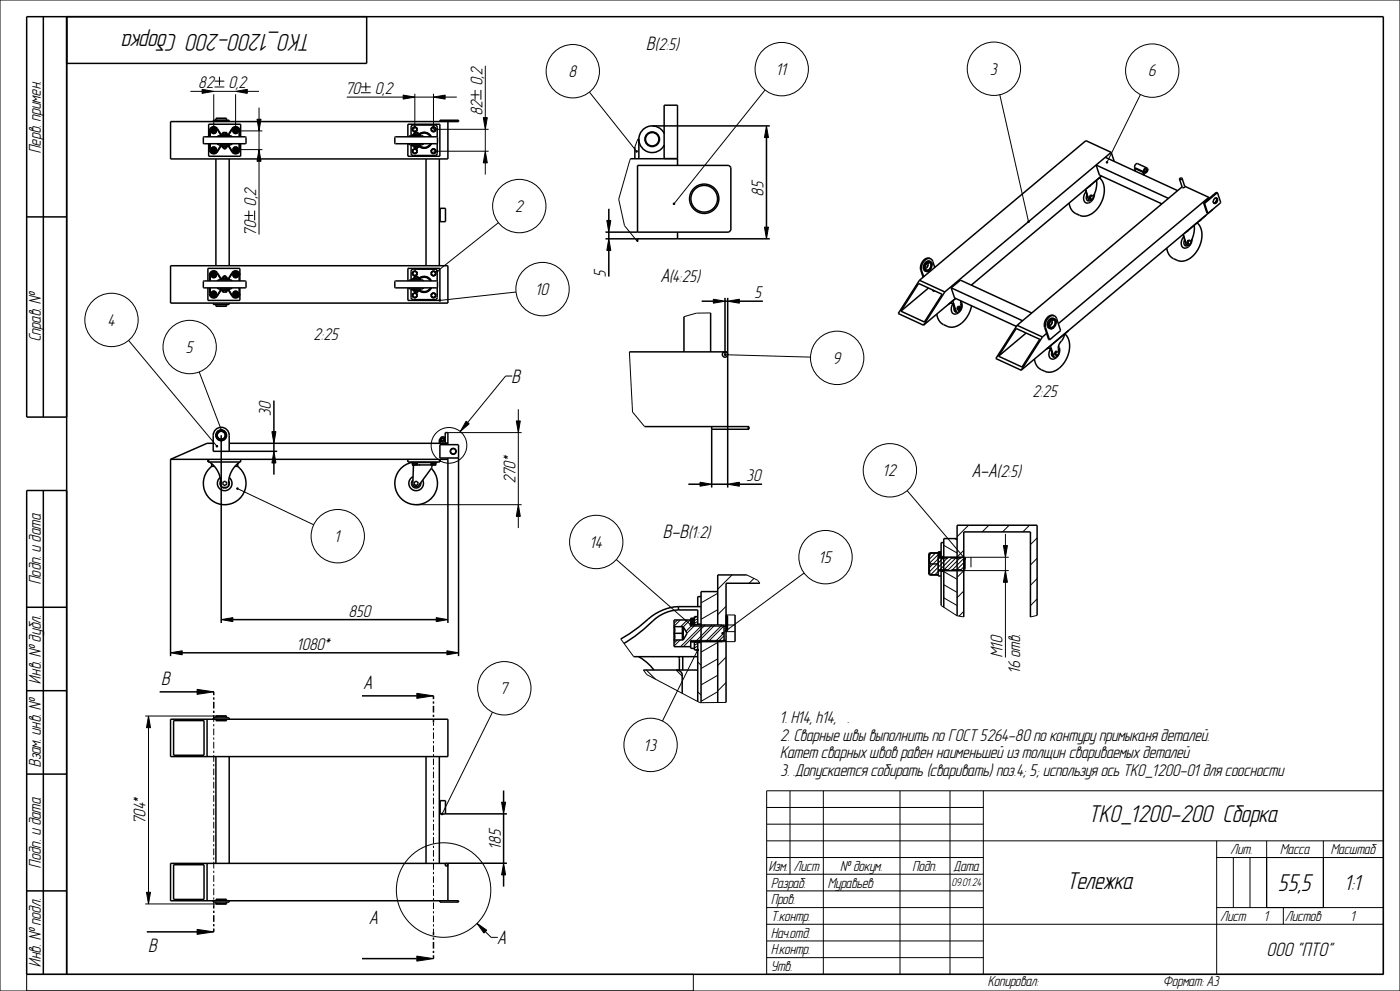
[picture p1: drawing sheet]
<svg xmlns="http://www.w3.org/2000/svg" width="420mm" height="297mm" viewBox="0 0 420 297" stroke-linecap="round" stroke-linejoin="round" font-family="sans-serif">
<g fill="none" stroke="#000" stroke-width=".3">
<path d="M0 0h420v297h-420zM145.6 19.7v15.6M57.1 27.4h3.5M60.6 26.8l3.5 .6-3.5 .6zM64.1 28.3v10.9M64.1 27.4h6.6M64.4 24.3h2.9M64.4 26.1h2.9M65.8 23v2.6M70.7 27.4l3.5-.6v1.2zM70.7 28.3v10.9h8M74.2 27.4h3.5"/>
<path d="M77.1 35.7h1.2l-.6 3.5zM77.7 32.2v3.5M77.7 39.2v5.6M104 29.1h16.9M108.3 26h2.9M108.3 27.8h2.9M109.8 24.7v2.7M120.9 28.5l3.5 .6-3.5 .6zM124.4 28.1v10.7M124.4 29.1h5.6M130 29.1l3.5-.6v1.2zM130 28.1v10.7h16.6"/>
<path d="M133.5 29.1h3.5M141.2 28.4h2.6M142.5 27v2.9M144.3 27v2.9M145 35.3h1.2l-.6 3.5zM145.6 38.8v6.5M176.8 27.6l14 17.6M229.5 27l-27.1 33.9M229.9 37.7l.6 3.5h-1.2zM299.9 28.4l8.6 37.8M342.1 28.3l-9.9 20.1M70.7 44.8h8"/>
<path d="M77.7 44.8l.6 3.5h-1.2zM77.7 48.3v22M130 45.3h16.6M145.6 45.3l.6 3.5h-1.2zM145.6 48.8v3.5M189.1 47.6l-3.5 12.1 1.7 7.9 4 4.8M190.8 45.3l.3-.1v.4l-.3-.1zM191.3 41.7l-.8 2.3M331.9 48.5h.3v.3h-.3zM73.3 64.6h2.7M74.6 63.1v2.9M76.4 63.1v2.9"/>
<path d="M149.5 66.7l-18.1 14.5M182 66.1h1.2l-.6 3.5zM182.6 71.6l.6 3.5h-1.2zM202 61l.4-.1v.4l-.4-.1zM229.3 68.1h1.2l-.6 3.5zM308.3 66.3l.4-.1v.4l-.4-.1zM130.9 81.2l.4-.1v.4l-.4-.1zM131.7 89.9l.4-.1v.4l-.4-.1zM154.8 87.5l-22.6 2.5M213.2 93.8h-4.3l-3.7 1.1M214 89.7l3.5 .6-3.5 .6zM218.3 90.3l3.5-.6v1.2z"/>
<path d="M279.8 86.9l.1 .1M280 87l-.1 .2M38.6 102l26.3 31.5M59.8 111.5l6.5 17.2M153.7 112.7h-2l-11.4 13.9M188.8 105.4l1 18.1 3.6 4.3M217.3 106.2l.4-.1v.4l-.4-.1zM217.8 106.3l25.4 .7M309.1 100.4l.1 .1M64.8 133.6l.4-.1v.4l-.4-.1zM66.2 128.8l.4-.1v.4l-.4-.1zM81.6 129.4h1.2l-.6 3.5z"/>
<path d="M82.2 135.3l.6 3.5h-1.2zM134.4 129.7h22.1M139.8 126.2l1 .8-2.7 2.3zM154.9 126.2h1.2l-.6 3.5zM155.5 122.7v3.5M155.5 129.7v21.6M71 146.3l.4-.1v.4l-.4-.1zM71.5 146.5l22.6 10.8M124.8 151.3h31.7M155.5 151.3l.6 3.5h-1.2zM155.5 154.8v3.5M210 144.5l3.5 .6-3.5 .6z"/>
<path d="M218.3 145.1l3.5-.6v1.2zM272.1 147l17.2 20.2M290.6 157.4l-3.5 3.5M296.7 157.4l-2 2M302.8 157.4l-2 2M308.8 157.4l-2 2M184.9 167.7l22.1 19.4M215.3 177.8l-5 2.9M219.6 172.3l-4.3 4.3M224 172.3l3.3 1.6 .7 .9M226.2 173.4l-1.5 1.4M241.2 171.7l-24.2 18"/>
<path d="M279.4 165.7l-.8 .8M280.7 165.7l-2.1 2M281.4 171.3l-1 1M281.4 166.9l.1 .1M281.4 166.8l.3 .2M281.4 166.6l.4 .4M281.4 166.4l.6 .6M281.4 166l.9 .9M281.4 165.9l.9 .8M281.4 165.7l.9 .9M281.4 165.5l.9 .9M281.5 165.4l.8 .8"/>
<path d="M281.7 165.4l.6 .6M281.9 165.4l.4 .4M281.9 167l-3.3 3.3M282.1 165.4l.2 .3M282.2 167l-.8-.8-2.8 2.8M282.2 165.4l.1 .1M283.1 179.2l4 2.3M283.1 175.2l4 2.3M283.1 171.3l4 2.3M283.1 163.4l4 2.3M283.1 171h19.5M283.1 167h19.5"/>
<path d="M283.2 167l-4.6 4.5M284.4 167l-5.2 5.3M285.7 167l-4 4M286.4 161.4l.7 .4M287 167l-4 4M288.2 167l-4 4M289.1 164.9l-2 2M289.1 171l-2 2M289.1 177.1l-2 2M289.2 167.3l.4-.1v.4l-.4-.1zM289.3 167.2l-3.8 3.8M289.4 168.3l-2.6 2.7"/>
<path d="M289.4 169.6l-1.4 1.4M301 163.5h1.2l-.6 3.5zM301.6 171l.6 3.5h-1.2zM301.6 160v3.5M301.6 167v4M301.6 174.5v22.5M311.1 161.2l-2 2M311.1 167.3l-2 2M311.1 173.4l-2 2M311.1 179.5l-2 2M51.2 195.6l3.5-.6v1.2zM66.4 185.7l3.5-.6v1.2z"/>
<path d="M130.9 185.1l3.5 .6-3.5 .6zM134.1 195l3.5 .6-3.5 .6zM186.2 191.5l3.9 5.3M203.2 191.8l-1 1M203.2 185.8l-1 1M204 191.8l-1.8 1.8M204.1 185.8l-1.8 1.8M206.2 185.8l-2 2M207 187.1h.4v.3h-.4zM207.1 185.8l-2.1 2.1M207.2 191.9h9.9M207.2 187.7h9.9l-4.6 4.6"/>
<path d="M207.2 186.8l.5 .5-1.9 1.9M207.2 187.2v.1M207.2 187l.3 .3M207.2 186.5l.7 .8M207.2 186.3l1 1M207.2 186.1l1.1 1.1M207.2 185.9l1.1 1.1M207.2 185.6l1.1 1.1M207.2 185.4l1.1 1.1M207.2 193.7l-.1 .1M207.3 185.3l1 1M207.5 185.3l.8 .8"/>
<path d="M207.8 185.3l.5 .5M208 185.3l.3 .3M208.2 185.3l.1 .1M208.5 192.4l-.2 .2M208.5 187.3l-2.4 2.5M208.9 184.8l-.6 .4M209.1 194.7l.4-.1v.4l-.4-.1zM209.2 195l-10.5 21.1M209.3 198.4l1 1M209.3 185.4l-1 .6M209.3 186.2l-1 .6M209.3 187.1l-.2 .1"/>
<path d="M209.3 192.8l-1 .6M209.3 193.6l-1 .6M209.3 194.4l-.6 .4M210.7 187.3l-6.5 6.5M211.5 187.3l-6.5 6.5M213.6 187.3l-5 5M214.5 187.3l-5 5M215.3 182.7l-5 2.9M215.3 192.6l-5 2.8M215.3 197.5l-5 2.9M216.6 189.7l.3-.1v.4l-.3-.1zM216.6 187.3l-5 5"/>
<path d="M216.8 192.3h3.7M216.8 187.3h3.7M217.2 189.7l-2.6 2.6M217.2 190.5l-1.8 1.8M217.8 189.3h2.7M217.8 184.3h2.7M217.8 181.7l-2.5 2.5M217.8 197l-2.5 2.5M282.3 181.5l4.8 3.1 2 .3M289.1 183.2l-1.4 1.5M311.1 184.4l-2 .5M43.6 214.6h21.2"/>
<path d="M44.6 214.6l.6 3.5h-1.2zM44.6 218.1v49.3M59.1 206.6l5 .7-5 .8zM64.1 215.3v1M64.1 217v.7M64.1 218.3v2M125 207.8l5 .7-5 .8zM130 216.5v1M130 218.2v.6M130 219.5v1.9M147.7 213.4l-15 30.3M193 200.8l1 1.4 16 8.4 7.8-.1"/>
<path d="M193.9 200.8l2.7 2.7M202.8 200.8l1.9 1.8M209.3 207.3l1 1M215.3 202.4l-5 2.9M215.3 207.3l-5 2.9M217.8 204.6l-2.5 2.5M64.1 221v.7M64.1 222.3v2M64.1 225v.7M64.1 226.3v2M64.1 229v.7M64.1 230.3v2"/>
<path d="M64.1 233v.7M64.1 234.3v2M64.1 237v.7M64.1 238.3v2M130 222.1v.7M130 223.4v2M130 226v.7M130 227.3v2M130 229.9v.7M130 231.3v1.9M130 233.9v.6M130 235.2v1.9"/>
<path d="M130 237.8v.6M130 239.1v2M230 237h185v55h-185zM237 237v25M247 237v55M270 237v55M285 237v55M295 237v55M64.1 241v.6M64.1 242.3v2M64.1 245v.6M64.1 246.3v2"/>
<path d="M64.1 249v.6M64.1 250.3v2M64.1 253v.6M64.1 254.3v2M64.1 257v.6M64.1 258.3v2M130 241.7v.7M130 243v2M130 245.6v.7M130 246.9v2M130 249.6v.6M130 250.9v1.9"/>
<path d="M130 253.5v.6M130 254.8v1.9M130 257.4v.7M130 258.7v2M132.4 243.8h.4v.3h-.4zM150.5 240.4h1.2l-.6 3.5zM151.1 258.7l.6 3.5h-1.2zM230 242h65M230 247h65M230 252h185M230 257h65M365 257h50"/>
<path d="M365 252v40M370 257v15M375 257v15M380 252v20M397 252v20M43.6 270.9h21.2M44 267.4h1.2l-.6 3.5zM59.1 278.5l5 .8-5 .7zM64.1 261v.6M64.1 262.3v2M64.1 265v.6M64.1 266.3v2"/>
<path d="M64.1 268.9v.7M64.1 270.3v1M130 261.3v.7M130 262.6v2M130 265.2v.7M130 266.6v1.9M130 269.2v.6M130 270.5v1.9M130 273.1v.6M130 274.4v2M130 277v.7M130 278.3v1"/>
<path d="M143.1 276.7l2.9 2.1-.8 .8zM145.6 279.2l1.7 1.7h2M230 262h65M230 267h65M230 272h65M230 277h185M365 272h50M385 272v5M8 297v-5h200v5M125 286.5l5 .8-5 .7zM230 282h65M230 287h65"/>
<circle cx="171.8" cy="21.3" r="8"/>
<circle cx="234.5" cy="20.7" r="8"/>
<circle cx="298.2" cy="20.6" r="8"/>
<circle cx="345.7" cy="21.2" r="8"/>
<circle cx="155.8" cy="61.8" r="8"/>
<circle cx="33.4" cy="95.9" r="8"/>
<circle cx="162.8" cy="86.6" r="8"/>
<circle cx="56.9" cy="104" r="8"/>
<circle cx="251.2" cy="107.3" r="8"/>
<circle cx="134.7" cy="133.5" r="5.4"/>
<circle cx="267" cy="140.9" r="8"/>
<circle cx="101.3" cy="160.7" r="8"/>
<circle cx="178.9" cy="162.4" r="8"/>
<circle cx="247.7" cy="167" r="8"/>
<circle cx="151.3" cy="206.3" r="8"/>
<circle cx="195.2" cy="223.2" r="8"/>
<circle cx="133.1" cy="266.7" r="14.2"/>
</g>
<g fill="#000">
<path d="M60.6 26.8l3.5 .6-3.5 .6zM70.7 27.4l3.5-.6v1.2zM77.1 35.7h1.2l-.6 3.5zM120.9 28.5l3.5 .6-3.5 .6zM130 29.1l3.5-.6v1.2zM145 35.3h1.2l-.6 3.5zM229.9 37.7l.6 3.5h-1.2zM77.7 44.8l.6 3.5h-1.2zM145.6 45.3l.6 3.5h-1.2zM190.8 45.3l.3-.1v.4l-.3-.1zM331.9 48.5h.3v.3h-.3zM182 66.1h1.2l-.6 3.5z"/>
<path d="M182.6 71.6l.6 3.5h-1.2zM202 61l.4-.1v.4l-.4-.1zM229.3 68.1h1.2l-.6 3.5zM308.3 66.3l.4-.1v.4l-.4-.1zM130.9 81.2l.4-.1v.4l-.4-.1zM131.7 89.9l.4-.1v.4l-.4-.1zM214 89.7l3.5 .6-3.5 .6zM218.3 90.3l3.5-.6v1.2zM217.3 106.2l.4-.1v.4l-.4-.1zM64.8 133.6l.4-.1v.4l-.4-.1zM66.2 128.8l.4-.1v.4l-.4-.1zM82.2 135.3l.6 3.5h-1.2z"/>
<path d="M81.6 129.4h1.2l-.6 3.5zM139.8 126.2l1 .8-2.7 2.3zM154.9 126.2h1.2l-.6 3.5zM71 146.3l.4-.1v.4l-.4-.1zM155.5 151.3l.6 3.5h-1.2zM210 144.5l3.5 .6-3.5 .6zM218.3 145.1l3.5-.6v1.2zM289.2 167.3l.4-.1v.4l-.4-.1zM301.6 171l.6 3.5h-1.2zM301 163.5h1.2l-.6 3.5zM51.2 195.6l3.5-.6v1.2zM66.4 185.7l3.5-.6v1.2z"/>
<path d="M130.9 185.1l3.5 .6-3.5 .6zM134.1 195l3.5 .6-3.5 .6zM207 187.1h.4v.3h-.4zM209.1 194.7l.4-.1v.4l-.4-.1zM216.6 189.7l.3-.1v.4l-.3-.1zM44.6 214.6l.6 3.5h-1.2zM59.1 206.6l5 .7-5 .8zM125 207.8l5 .7-5 .8zM132.4 243.8h.4v.3h-.4zM150.5 240.4h1.2l-.6 3.5zM151.1 258.7l.6 3.5h-1.2zM44 267.4h1.2l-.6 3.5z"/>
<path d="M59.1 278.5l5 .8-5 .7zM143.1 276.7l2.9 2.1-.8 .8zM125 286.5l5 .8-5 .7z"/>
</g>
<g fill="none" stroke="#000" stroke-width=".45">
<path d="M13 5v120M20 5v287M110 5v14h-90M63.9 38.9h.4l.2 .3-.2 .4h-.4l-.1-.4zM64 36.4v-.4h4.8v.4M64.1 38.5v.1M64.2 38.5v.1M64.8 35.5v.5M64.8 35.5h3.2M67.1 39.7v.5M67.7 39.7v.5M68 35.5v.5"/>
<path d="M70.5 38.9h.4l.2 .3-.2 .4h-.4l-.2-.4zM70.7 38.6a.7 .7 0 0 0-.7 1 .7 .7 0 0 0 1.2 .1l.2-.7-.6-.4M123.7 38.8l.3 .5M124 38.2l-.3 .5M124.4 38l-.3 .1M124.4 38v.1M124.5 38l.2 .1M124.5 38v.1M124.5 39.7v.5M124.7 39.4h-.6M124.9 38.2l.3 .5M125.2 38.8l-.3 .5"/>
<path d="M125.2 39.7v.5M129.3 38.8l.3 .5M129.6 38.2l-.3 .5M130 38l-.3 .1M130 38v.1M130.1 38l.2 .1M130.1 38v.1M130.3 39.4h-.6M130.5 38.2l.3 .5M130.8 38.8l-.3 .5M132 36.4v-.4h5.6v.4h-86.4v11.2h83.2v-11.2M137.4 36v.4"/>
<path d="M195.7 37.7h35.2M61.1 41.1l12.5-.1 .2 .2v1.6l-.2 .3h-12.4l-.2-.3zM62.6 41v-3.8h9.6v3.8M62.6 43.1v3.7h9.6v-3.7M62.8 43.1v1.7a1.28 1.28 0 0 0 1 1.3 1.28 1.28 0 0 0 1.4-.6l1.1-1.6h2.3l1 1.6a1.28 1.28 0 0 0 1.4 .6 1.28 1.28 0 0 0 1-1.3v-1.7M62.8 41v-1.8a1.28 1.28 0 0 1 1-1.2 1.28 1.28 0 0 1 1.4 .6l1.1 1.6h2.3l1-1.6a1.28 1.28 0 0 1 1.4-.6 1.28 1.28 0 0 1 1 1.2v1.8M63.1 43.1v2.1a1.12 1.12 0 0 0 .9 .7 1.12 1.12 0 0 0 1.1-.5l1.1-1.7M63.9 44.5h.4l.2 .3-.2 .4h-.4l-.1-.4zM64.1 44.1v.1M64.2 44.1v.1M64.8 47.6v32M65.2 43.1l.6 .3h3.3l.5-.3"/>
<path d="M65.2 41l.6-.3h3.3l.5 .3M66 43.4v.3h.5v-.2l.4 .2h1l.4-.2v.2h.5v-.3M66.2 40.4l-1.1-1.8a1.12 1.12 0 0 0-1.1-.5 1.12 1.12 0 0 0-.9 .8v2.1M66.2 40.2v.2M66.2 43.7v.2M66.8 40.2v-.5h1.3v.5M66.8 43.9v.5h1.2v-.5M66.9 40.4l-.4 .2v-.2h-.5v.3M66.9 40.4h.1M66.9 40.4h1l.4 .2v-.2h.5v.3M67.1 44.5h.6M67.1 44.4v.1"/>
<path d="M67.1 43.9v.5M67.7 43.9v.6M68.6 40.2v.2M68.6 43.7v.2M68.7 40.4l1-1.8a1.12 1.12 0 0 1 1.1-.5 1.12 1.12 0 0 1 .9 .8v2.1M68.8 47.6v32M70.5 44.5h.4l.2 .3-.2 .4h-.4l-.2-.4zM70.7 44.2a.7 .7 0 0 0-.7 1 .7 .7 0 0 0 1.2 .1l.2-.7-.6-.4M71.7 43.1v2.1a1.12 1.12 0 0 1-.9 .7 1.12 1.12 0 0 1-1.1-.5l-1-1.7M118.5 41.1l12.5-.1 .2 .2v1.6l-.2 .3h-12.3l-.3-.3zM122.4 41v-3.8h9.6v9.6h-9.6v-3.7M122.6 43.1l.6 .3h3.3l.5-.3"/>
<path d="M122.6 41l.6-.3h3.3l.5 .3M123.3 40.7v-2.6l.4-.6h6.8l.5 .2 .2 .4v3M123.4 43.4l.4 .3M123.7 45.4l.3 .5M123.8 40.4h2.4v.2M123.8 40.4l-.4 .3M123.8 40.4v-.2h2a2.35 2.35 0 0 1 3.5 .8M124 44.7l-.3 .6M124.2 40.2v-.5h1.3v.5M124.2 43.9v.5h1.2v-.5M124.4 44.6l-.3 .1M124.4 44.6v.1"/>
<path d="M124.5 44.6l.2 .1M124.5 44.6v.1M124.5 44.5h.7M124.5 44.4v.1M124.5 43.9v.5M124.7 46h-.6M124.9 44.7l.3 .5M125.1 43.9l.1 .6M125.2 45.4l-.3 .5M125.7 40.2a2.4 2.4 0 0 1 3.7 .8M125.9 40.4a2.19 2.19 0 0 1 3.2 .6M126.2 43.5v.2h-2.4"/>
<path d="M126.2 40.6h.1M126.2 40.6v.1M126.2 43.5h.1M126.2 40.7h.1M126.2 43.4v.1M126.2 43.4h.1M127.8 47.6v32M129.1 43.1a2.19 2.19 0 0 1-3.2 .6M129.3 43.1a2.35 2.35 0 0 1-3.5 .8h-2v-.2M129.3 45.4l.3 .5M129.4 43.1a2.4 2.4 0 0 1-3.7 .8M129.6 44.7l-.3 .6"/>
<path d="M130 44.6l-.3 .1M130 44.6v.1M130.1 44.6l.2 .1M130.1 44.6v.1M130.3 46h-.6M130.5 44.7l.3 .5M130.8 45.4l-.3 .5M131.2 43v3l-.2 .4-.5 .2-6.8-.1-.4-.5v-2.6M131.8 47.6v32M189.1 47.6h14.2M190.5 44v3.6M191.3 41.7h.4"/>
<path d="M191.7 41.7a4 4 0 0 0 3.1 3.9 4 4 0 0 0 4.5-2.2M191.7 41.7v5.9M199.2 47.5v-16h4l.1 18.1M199.3 40a4 4 0 0 0-4.5-2.2 4 4 0 0 0-3.1 3.9M229.9 41.2v26.9M325.6 56.8l.8 2.8 .4 .3M325.7 56.7l.9 2.9 .2 .3M325.8 57.4l-.6 1.1-.1 1 .2 .9 .6 .4h.8l.9-.6 .5-1 .2-1.1M326.1 58.5l-.2 .8 .2 .7 .6 .2 .7-.3M326.1 58.4v.1M326.8 59.4l.7 .4M326.9 58.8l-.1 .6"/>
<path d="M326.9 58.8l.3 .1M327.2 59.6l.3 .2M327.2 58.9l-.1 .7-.3-.2M327.5 59.8l-.7 .1M327.5 59.8h.1M327.6 58.6l-.3-.2-.4 .4M327.6 58.6l-.4 .3M327.6 58.6l.4 .2M328 58.8h.1M328 58.8l-.1 .6-.4 .4M329 54l-.2 2.5-.8 2.3M329.8 53.3a6.5 6.5 0 0 1 .2 8.1 5.3 5.3 0 0 1-6 3.2l-1.5-.7-.8-.7-.6-1-.4-1.3"/>
<path d="M330.4 52.7l-39 32.8M330.5 52.8l-4.6 3.7M331.6 47.1l21.7 10M333.4 45.7l-7.6-3.5-50 41.8M333.4 45.7l-50 41.8M333.4 45.7l.9 2.7M340.4 50.4l.1-.1 2.5 1.1M340.4 50.4l.2 .9M340.4 50.4l2.4 1.2M342.8 51.6l.3 .8M343 51.4l-.2 .2M343 51.4l.3 1.2"/>
<path d="M343 51.6l.3 .2M343.5 50.7l-.1 .5M343.5 50.7l.5 .1M343.5 50.7l.4 .1M343.9 50.8l-.1 .5-.4-.1M344 50.8l-.2 .6-.4-.1M344 50.3l.3 .4-.1 .5-.4 .5-.5 .1M344 50.3l-.4 .1-.4 .4-.1 .6 .2 .4M344 50.3l-2.9-1.3-.6 .5v.8M350.5 59.5l-21.7-10 1 3 18.8 8.6M354.6 53.5l-.4-.1-.3 .3M354.6 53.5l-.3 .3-.4-.1"/>
<path d="M354.6 53.5l.8 2.4-.3 .3h-.4l-.8-2.5M354.6 56l-49.5 41.5M355.4 55.8l7.2 3.4M362.6 59.2l-45.1 37.8M362.6 59.2l.1 .3M364.3 59.6l-.3 .7M364.3 59.6l.7-.2 .3 .7-.6 .8-.6-.1M364.3 59.6l.4-.2 .3 .1 .1 .8-.7 .6-.3-.2-.1-.4M364.8 59.4l.2 .5M364.9 57.7l-3.8 3.1M364.9 57.7h.1M364.9 57.7l.4 .1"/>
<path d="M365 59.9l-.3 .7M365.3 57.8l-3.9 3.2M365.3 57.8l.9 3-3.8 3.2M8 65h12M51.2 79.6h83.2v11.2h-83.2zM131.8 66.3h.2M131.8 62.7h.2M132 62.4h1.6v4h-1.6zM181.6 71.6h49.3M181.6 69.6h37.1l.6-.6v-18.8l-.6-.6h-27.4v20M182.6 62.6v3.5M182.6 69.6v2"/>
<path d="M182.6 75.1v7.8M191.2 71.6l.1 .8M203.3 69.6v2M278 79l-.5 1.1M278 79l.5-.3 .5 .1 .3 .4v.6l-.7 1.1-.6 .1-.4-.3M278 79l.5-.3 .5 .1 .3 .4v.6l-.8 1.1-.5 .1-.4-.3M278.4 78.8l-.1 1-.7 .7M279.1 78.4l.3 .3M279.1 78.4h-.8l-.7 .7-.3 1 .1 .9M279.1 78.4l-1-.1-.9 1-.2 1.3 .7 .7M279.2 77.6l.5 .5 .7 2.1M279.2 77.6l-.8-.3-.8 .3-.7 .6-.5 .9-.2 1.6 .7 2.4"/>
<path d="M279.2 77.6l-.7-.1-.8 .3-1.1 1.5-.2 1.4 .7 2.2M279.4 78.7l-.7-.3-.8 .5-.6 1 .1 1M279.4 78.7l.1 .1M279.4 78.8l.2 .8M279.5 78.8l.1 .8M279.6 79.6l-.6 1.3M279.6 79.6h.1M354.9 70.3l.8 2.8 .4 .3M355 70.2l.8 2.9 .3 .3M355.1 70.9l-.6 1.1-.1 1 .2 .9 .6 .4h.8l.8-.6 .6-1 .2-1.1M355.2 70v.1M355.4 71.9l-.2 .9 .2 .7 .6 .2 .7-.3"/>
<path d="M356.1 72.9l.7 .4M356.2 72.3l.3 .1M356.2 72.3l-.1 .6M356.4 73.1l.4 .2M356.5 72.4l-.1 .7-.3-.2M356.8 73.3l-.7 .1M356.8 73.3h.1M356.9 72.1l-.3-.2-.4 .4M356.9 72.1l-.4 .3M356.9 72.1l.4 .2M357.3 72.3l-.1 .6-.4 .4M358.3 67.5l-.2 2.5-.8 2.3"/>
<path d="M359.1 66.8a6.5 6.5 0 0 1 .2 8.1 5.3 5.3 0 0 1-6 3.2l-1.5-.7-.8-.7-.6-1-.4-1.3M361.1 60.8l1 3.1 .3 .1M361.1 60.8l.3 .2M361.4 61l1 3M361.8 64.5h.1M363.8 62.7l.1 .1M363.9 62.8l-57.6 48.2M364 60.3l.1 .5M364.1 60.8h.1M364.7 60.6l-.5 .2M61.1 84.3l12.5-.1 .2 .2v1.6l-.2 .3h-12.4l-.2-.3zM62.4 84.2v-3.8h9.6v3.8"/>
<path d="M62.4 86.3v3.7h9.6v-3.7M62.8 86.3v1.7a1.28 1.28 0 0 0 1 1.3 1.28 1.28 0 0 0 1.4-.6l1.1-1.6h2.3l1 1.6a1.28 1.28 0 0 0 1.4 .6 1.28 1.28 0 0 0 1-1.3M63.1 86.3v2.1a1.12 1.12 0 0 0 .9 .7 1.12 1.12 0 0 0 1.1-.5l1.1-1.7M63.9 87.7h.4l.2 .3-.2 .4h-.4l-.1-.4zM63.9 82.1h.4l.2 .3-.2 .4h-.4l-.1-.4zM64 90.8v.4h4.8v-.4M64.1 81.7v.1M64.1 87.3v.1M64.2 81.7v.1M64.2 87.3v.1M64.8 91.2v.6M64.8 91.8h3.2"/>
<path d="M65.2 86.3l.6 .3h3.3l.5-.3M65.2 84.2l.6-.3h3.3l.5 .3M66 83.9v-.3h.5v.2l.4-.2h1l.4 .2v-.2h.5v.3M66 86.6v.3h.5v-.2l.4 .2h1M66.2 83.6l-1.1-1.8a1.12 1.12 0 0 0-1.1-.5 1.12 1.12 0 0 0-.9 .8v2.1M66.2 83.4v.2M66.2 86.9v.2M66.8 87.1v.5h1.3v-.5M66.8 83.4v-.5h1.2v.5M67.1 87.1v.5M67.1 82.8h.6M67.1 82.8v.1"/>
<path d="M67.1 82.9v.5M67.7 82.8v.6M67.7 87.1v.5M67.9 86.9h.1M68 91.2v.6M68.6 83.4v.2M68.6 86.9v.2M68.7 83.6l1-1.8a1.12 1.12 0 0 1 1.1-.5 1.12 1.12 0 0 1 .9 .8v2.1M68.8 86.6v.3h-.5v-.2l-.4 .2M70.5 87.7h.4l.2 .3-.2 .4h-.4l-.2-.4zM70.5 82.1h.4l.2 .3-.2 .4h-.4l-.2-.4zM70.7 87.4a.7 .7 0 0 0-.7 1 .7 .7 0 0 0 1.2 .1l.2-.7-.6-.4"/>
<path d="M70.7 81.8a.7 .7 0 0 0-.7 1 .7 .7 0 0 0 1.2 .1l.2-.7-.6-.4M71.7 86.3v2.1a1.12 1.12 0 0 1-.9 .7 1.12 1.12 0 0 1-1.1-.5l-1-1.7M72 82.4a1.28 1.28 0 0 0-1-1.2 1.28 1.28 0 0 0-1.4 .6l-1.1 1.6h-2.2l-1.1-1.6a1.28 1.28 0 0 0-1.4-.6 1.28 1.28 0 0 0-1 1.2v1.8M118.5 84.3l12.5-.1 .2 .2v1.6l-.2 .3h-12.3l-.3-.3zM122.4 84.2v-3.8h9.6v9.6h-9.6v-3.7M122.6 86.3l.6 .3h3.3l.5-.3M122.6 84.2l.6-.3h3.3l.5 .3M123.3 83.9v-2.6l.4-.6h6.8l.5 .2 .2 .4v3M123.4 86.6l.4 .3M123.7 88.6l.3 .5M123.7 82l.3 .5M123.8 83.6h2.4v.2"/>
<path d="M123.8 83.6v-.2h2a2.35 2.35 0 0 1 3.5 .8M123.8 83.6l-.4 .3M124 87.9l-.3 .6M124 81.4l-.3 .5M124.2 83.4v-.5h1.3v.5M124.2 87.1v.5h1.2v-.5M124.4 87.8l-.3 .1M124.4 81.2l-.3 .1M124.4 81.2v.1M124.4 87.8v.1M124.5 87.8l.2 .1M124.5 81.2l.2 .1"/>
<path d="M124.5 81.2v.1M124.5 87.8v.1M124.5 82.9v.5M124.5 87.7h.7M124.5 87.6v.1M124.5 87.1v.5M124.7 89.2h-.6M124.7 82.6h-.6M124.9 87.9l.3 .5M124.9 81.4l.3 .5M125.1 87.1l.1 .6M125.2 88.6l-.3 .5"/>
<path d="M125.2 82l-.3 .5M125.2 82.9v.5M125.7 83.4a2.4 2.4 0 0 1 3.7 .8M125.9 83.6a2.19 2.19 0 0 1 3.2 .6M126.2 86.7v.2h-2.4M126.2 83.8h.1M126.2 83.8v.1M126.2 86.7h.1M126.2 83.9h.1M126.2 86.6v.1M126.2 86.6h.1M129.1 86.3a2.19 2.19 0 0 1-3.2 .6"/>
<path d="M129.3 86.3a2.35 2.35 0 0 1-3.5 .8h-2v-.2M129.3 88.6l.3 .5M129.3 82l.3 .5M129.4 86.3a2.4 2.4 0 0 1-3.7 .8M129.6 87.9l-.3 .6M129.6 81.4l-.3 .5M130 87.8l-.3 .1M130 81.2l-.3 .1M130 81.2v.1M130 87.8v.1M130.1 87.8l.2 .1M130.1 81.2l.2 .1"/>
<path d="M130.1 81.2v.1M130.1 87.8v.1M130.3 89.2h-.6M130.3 82.6h-.6M130.5 87.9l.3 .5M130.5 81.4l.3 .5M130.8 88.6l-.3 .5M130.8 82l-.3 .5M131.2 86.2v3l-.2 .4-.5 .2-6.8-.1-.4-.5v-2.6M205.2 94.9v10.5M210.5 90.3h3.5M213.2 93.8v11.6"/>
<path d="M217.5 89.3v16.9M217.5 90.3h.8M218.3 89.3v56.8M221.8 90.3h7.1M275.6 85l7 3.2-5.3 8.3-7-3.2zM275.8 84l-6.3 10 7.6 3.5M275.8 84l7.6 3.5M277.4 81l.3 .3M277.5 80.1l.1 .6M277.6 80.7h.1M278.5 86.3l-8.2 7M279 80.9l-.9 .4-.7-.4"/>
<path d="M279 80.9l-.7 .4h-.6M279 80.9h.1M279.9 87.1l.5 .1M279.9 87v.1M280 87l-.1 .2M280 87h.1M283.4 87.5l-6.3 10M284.4 91.3h.1M285.1 90.8l.9 .2M285.4 86.3l1 3 18.5 8.5M285.4 86.3l21.4 9.8M285.4 86.3l2.7-2.3 21.4 9.8"/>
<path d="M285.8 90.2l.4 1M285.9 91l-.5 1.7 .1 .7 .4 .5 .5 .2 .7-.1 1.2-1.2M285.9 91l.4 1.1M285.9 91h.1M286 91.1h.1M286 91.1l.3 1M286 91v.1M286 91.1l.2 .1M286.2 91.2h.1M286.2 91.2l.3 1.2M286.3 92.1v.9l.5 .5M286.3 92.1l.1 .3"/>
<path d="M286.4 92.4l.5 1.2M286.4 92.4l.1 .7 .3 .4M286.5 92.4h.1M286.5 92.4l.5 1.2M286.7 89.4l-9.6 8.1M286.7 89.4l-2.2 1.9M286.8 93.5l.1 .1M286.9 93.6h.1M286.9 93.6h.2M287 93.6h.1M287.1 92.6l.7 .4M287.2 92.1l-.1 .5"/>
<path d="M287.2 92.1l.3 .1M287.5 92.9l.3 .1M287.5 92.2l-.1 .6-.3-.2M287.9 91.9l.4 .2-.1 .6-.4 .3M287.9 91.9l-.3-.2-.4 .4M287.9 91.9l-.4 .3M288.1 92.7l-.3 .1M288.1 92.2l.1 .2M288.1 92.2l-.3 .2v.4M288.1 92.2l-.4 .2 .1 .4M288.1 92.7h.1M288.2 92.5l-.1 .2"/>
<path d="M288.2 92.5l-.1-.2-.2 .1v.3h.2M288.2 92.4v.1M288.2 91.1l.3 .8M288.3 90.3l.3 .9-.1 1M288.3 90.2l.2 2.3-1 1-.4 .1M291.5 91.6l-.8 2.3-1.2 1.9-1.4 1.4-1.8 .8h-1.6l-2.1-1-1-1.2-.6-1.7M304.9 98.4l7 3.3-5.3 8.3-7-3.3zM305.1 97.5l-6.3 10 7.5 3.5M305.1 97.5l7.6 3.5M307.8 99.8l-8.2 6.9M314 99.9l-1.3 1.1M314.8 97.2l.1 .7"/>
<path d="M314.8 97.2l.1 .6M315.3 96.2l-.5 1M315.3 96.2l.6-.3 .6 .3M315.6 95.9l-.1 1-.7 .8M316.2 98.1l-.6 .4h-.6M316.3 94.7l.6 .6 1.3 3.8-3.3 2.8M316.3 94.7l-.8-.2-.9 .3-.8 .8-.4 1.2v1.2l1.2 3.7 .3 .2M316.3 94.7l-.8-.1-.8 .4-.6 .8-.5 1.1v1.2l1.3 3.8M316.3 95.6l.4 .3M316.3 95.6l-.8 .1-.8 .9-.2 1.1 .5 .8M316.3 95.6l-1-.2-.9 1-.2 1.4 .8 .7M316.5 96.2v.8l-.4 .8-.7 .4-.5-.4"/>
<path d="M316.5 96.2l.1 .8-.5 .9-.7 .3-.5-.3M316.5 96.2l-.5-.4-.7 .4M316.7 96l-.5-.4-.6 .1-.6 .5-.4 .8v.9l.4 .5 .6 .1 .6-.4M316.7 95.9v.1M316.7 96l.1 .8M316.8 96.8l-.6 1.3M316.8 96.8h.1M320.5 99.1h.1M188.8 105.4h29.5M312.7 101l-6.4 10M313.9 104.7h.1M313.9 104.6v.1"/>
<path d="M314.4 104.3l.9 .2M315.1 103.7l.4 1M315.2 104.5l-.5 1.7 .1 .7 .4 .5 .5 .2 .7-.1 1.2-1.2M315.2 104.5l.4 1.1M315.2 104.5h.1M315.2 104.6h.1M315.2 104.5v.1M315.2 104.6l.4 1M315.3 104.5l.2 .2M315.5 104.7h.1M315.5 104.7l.3 1.2M315.5 105.5v1l.6 .5"/>
<path d="M315.6 105.6l.1 .3M315.7 105.9l.5 1.1M315.7 105.9l.1 .7 .3 .4M315.8 105.9h.1M315.8 105.9l.5 1.2M316.1 107l.1 .1M316.2 107.1h.1M316.2 107l.1 .1M316.3 107.1l.4-.1 1-.9 .1-.5-.3-1.3 .2-.9 1.2-1.8 .5-1.5 .4 .4a7.6 7.6 0 0 1-1.8 9.6l-2.2 1.3-1.1 .2-1-.2-1.6-.7-.8-.7-.6-1-.4-1.4M316.4 106.2l.7 .4M316.4 106.2l.3 .1M316.5 105.6l.3 .1"/>
<path d="M316.5 105.6l-.1 .6M316.7 106.3l.4 .3M316.8 105.7l-.1 .6M317.2 105.3l-.3-.1-.4 .4M317.2 105.3l.4 .3-.1 .6-.4 .4M317.2 105.3l-.4 .4M317.5 104.6l.2 .8M317.5 103.8l.4 .9-.1 1M20 125h-12v-120h407v287h-407v-145h12M51.2 137.7v58.9M51.2 137.7h83.2M62.4 137.7v.8h9.8v-.8"/>
<path d="M62.6 137.7v.8M62.8 138.5a8.3 8.3 0 0 1 3.5 7.2l.6 .4 1.2-.1 .4-.3a8.3 8.3 0 0 1 3.5-7.2M63.4 139h.1M63.6 139.8a6.4 6.4 0 0 0-.9 9.4 6.4 6.4 0 0 0 9.4 0 6.4 6.4 0 0 0-.8-9.4M64 132.9h-1.9l-10.9 4.8M66.4 130.5v56.2M68.8 135.3v-4.8a2.4 2.4 0 0 0-2.4-2.4 2.4 2.4 0 0 0-2.4 2.4v4.8h19.2M68.8 132.9h65.6M71.3 139h.1M82.2 120v9.4M82.2 132.9v2.4M82.2 138.8v3.5"/>
<path d="M122.4 137.7v.8h9.6v-.8M123.3 138.5v.1h7.9v-.1M123.4 138.6a6.4 6.4 0 0 0-4.4 8.8 6.4 6.4 0 0 0 9.4 2.8 6.4 6.4 0 0 0 1-9.8M123.7 138.8h1.5M123.8 139.3l.2 .2M124 139.4l-.2 5.4a1 1 0 0 0 .7 1 1 1 0 0 0 1.1-.3l3.8-5.1M124.4 138.6v.2M124.5 138.6v.2M125.1 139.3h4.3M125.6 139.3l.2 .1M125.9 139.4h.1M129.3 138.8h1.5"/>
<path d="M129.6 139.4l-.2 1M130 138.6v.2M130.1 138.6v.2M132 137.7v.8M132 131.7a.8 .8 0 0 0 .7 .8 .8 .8 0 0 0 .9-.5M132 131.7h-.2v1.2M132 131.7v1.2M133.6 132.9v-3.2h.8v3.6M133.6 131.4a.8 .8 0 0 0-.9-.5 .8 .8 0 0 0-.7 .8M134.4 137.3v49.4M137.6 137.1l-5.6 .2v-4l5.6 .1v63.2M193.4 127.8h31.3v.8h-11.2"/>
<path d="M213.5 127.8v18.3M224.5 127.8v.8M13 147v145M66 143.1a2.2 2.2 0 0 0-.2 3.3 2.2 2.2 0 0 0 3.2 0 2.2 2.2 0 0 0-.2-3.3M66.2 144.1l-.2 .7 .4 1M66.5 146l.9 .3 .9-.3M67.1 144.3h.6l.4 .6-.4 .5h-.6l-.3-.5zM68.6 144.1l.2 1.1-.4 .6M123.9 143.8l-.4 .7a1.4 1.4 0 0 0 1.2 1.8 1.4 1.4 0 0 0 1.5-1.6M123.9 142.9a2.2 2.2 0 0 0-1 2.9 2.2 2.2 0 0 0 2.9 1 2.2 2.2 0 0 0 1-2.9M124.5 144.3h.7l.3 .6-.3 .5h-.7l-.3-.5zM126 145.1l-.1 .1"/>
<path d="M126 145.1h.1M126.1 144.8l-.1 .3M206.5 145.1h3.5M213.5 145.1h4.8M221.8 145.1h6.8M210.3 178.8h-1v3M215.3 177.3h-5v33.3M224 172.3h-8.7v15M228 174.8h-10.2v35.7M281.4 167h7.7l.3 .3v3.4l-.3 .3h-7.7l.9 .1M281.4 165.7h-2.6l-.2 .3v6.1l.2 .2h2.6M281.4 167h.9"/>
<path d="M282.3 165.4h-.9v7.2h.9M282.3 171.2h.8M282.3 166.8h.8M283.1 162.6h-.8v18.9M287.1 161.4h-4v20.6M8 182h12M54.7 195.6h79.4M69.9 185.7h61M190.1 196.8h19.2M191.6 196.8a14.9 14.9 0 0 1 4.6 4M202.2 187.4l.2 .4M202.3 189.8l.1 1-.1 1h2.7"/>
<path d="M202.3 189.8h2.4M202.4 191.8l-.2 .4M203.3 196.8l.5 .5v3.5M203.5 182.8a11.8 11.8 0 0 0-7.6 3.3 42.6 42.6 0 0 1-8.7 6.7M203.5 181.8a14.7 14.7 0 0 0-9 3.7l-2.8 2.4-5.5 3.6M203.5 181.8v1M203.5 182.8h5.8v4.5M203.5 181.8h6.8M204.7 187.8v4M204.8 196.8v4M205 187.8h-2.7l.1 1-.1 1M205 187.8v4"/>
<path d="M205 187.8l1.1 2-1.1 2M207.2 191.9v2.4h1.1M207.2 187.3h9.6l.4 .5v4.1l-.4 .4h-9.6l1.1 .1M207.2 185.8h-5v8h5M208.3 192.3v2.5h1M208.3 192.4h1M208.3 185.3h-1.1v2.4M208.3 187.2h1M209.3 192.6h1M209.3 184.8h-1v2.5M209.3 192.3v17.9M209.3 187.1h1"/>
<path d="M215.3 192.3v18.2M217.1 191.9h.7M217.1 187.7h.7M217.8 184.3l.4 .4v4.2l-.4 .4zM220.5 184.3v8M289.1 184.9v-25.5h20v25.5M311.1 184.4v-27h-24v27.2M8 207h12M47.9 207.3h11.2M51.2 215.6h83.2v11.2h-83.2zM52.1 216h9.1v10.4h-9.1zM62.1 215.6v11.2"/>
<path d="M64 215.6v-.4h4.8v.4M64.1 207.3v1M64.1 209v.7M64.1 210.3v2M64.1 213v.7M64.1 214.3v1M64.8 214.6h3.2M64.8 214.6v.6M64.8 215.6v.3M64.8 215.9v.1M64.8 215.9h3.2M68 215.9l-.1 .1"/>
<path d="M68 214.6v.6M68 215.6v.3M108.6 208.5h16.4M130 208.5v1M130 210.2v.7M130 211.5v2M130 214.2v.7M130 215.5v1M193 200.8l16.3 .1M202.9 200.8a1.65 1.65 0 0 1 1.8 1.5v5.5M8 232h12M64.8 226.8v32"/>
<path d="M68.8 226.8v32M127.8 226.8v32M131.8 226.8v32M132 240h1.6v4h-1.6zM151.1 236.9v3.5M52.1 259.2h9.1v10.4h-9.1zM62.1 258.8v11.2M131.8 243.7h.2M131.8 240.1h.2M133.6 243.9h18.5M134.4 258.7h17.7M151.1 243.9v14.8"/>
<path d="M8 267h12M44 279.3h15.1M64 270v.4h4.8v-.4M64.1 271.3v1M64.1 272.9v.7M64.1 274.3v2M64.1 276.9v.7M64.1 278.3v1M64.8 270.9h.1M64.8 269.6h3.2M64.8 269.6v.4M64.8 270.4v.5"/>
<path d="M64.8 270.9h3.2M68 269.6v.4M68 270.4v.5M68 270.9h-.1M130 279.3v1M132 270v.4h5.6v-.4h-86.4v-11.2h83.2v11.2M137.4 270v.4M151.1 262.2v3.5M108.6 287.3h16.4M130 281v.6M130 282.3v2M130 285v.6"/>
<path d="M130 286.3v1"/>
<circle cx="64.1" cy="39.2" r=".38"/>
<circle cx="64.1" cy="39.2" r=".32"/>
<circle cx="64.1" cy="39.2" r=".72"/>
<circle cx="70.7" cy="39.2" r=".38"/>
<circle cx="70.7" cy="39.2" r=".32"/>
<circle cx="64.1" cy="44.8" r=".38"/>
<circle cx="64.1" cy="44.8" r=".32"/>
<circle cx="64.1" cy="44.8" r=".72"/>
<circle cx="70.7" cy="44.8" r=".38"/>
<circle cx="70.7" cy="44.8" r=".32"/>
<circle cx="195.7" cy="41.7" r="2.2"/>
<circle cx="195.7" cy="41.7" r="2"/>
<circle cx="211.3" cy="59.6" r="4"/>
<circle cx="211.3" cy="59.6" r="4.4"/>
<circle cx="64.1" cy="82.4" r=".38"/>
<circle cx="64.1" cy="88" r=".38"/>
<circle cx="64.1" cy="88" r=".32"/>
<circle cx="64.1" cy="82.4" r=".32"/>
<circle cx="64.1" cy="88" r=".72"/>
<circle cx="64.1" cy="82.4" r=".72"/>
<circle cx="70.7" cy="82.4" r=".38"/>
<circle cx="70.7" cy="88" r=".38"/>
<circle cx="70.7" cy="88" r=".32"/>
<circle cx="70.7" cy="82.4" r=".32"/>
<circle cx="217.5" cy="106.2" r=".8"/>
<circle cx="66.4" cy="130.5" r="1.56"/>
<circle cx="66.4" cy="130.5" r="1.6"/>
<circle cx="66.4" cy="130.5" r="1.24"/>
<circle cx="66.4" cy="130.5" r="1.2"/>
<circle cx="132.8" cy="131.7" r=".4"/>
<circle cx="132.8" cy="131.7" r=".44"/>
<circle cx="136" cy="135.3" r=".88"/>
<circle cx="136" cy="135.3" r=".8"/>
<circle cx="134" cy="259.2" r=".4"/>
</g>
<g fill="none" stroke="#000" stroke-width=".55">
<path d="M343.1 51.5l.2 .3M343.3 51.8h.1M343.4 51.8h.1M343.7 51.7l-.3 .1M343.7 51.7h.1M343.9 51.6l-.2 .1M343.9 51.6h.1M344 51.5l-.1 .1M344 51.5h.1M344.2 51.1l-.2 .4M344.2 51.1h.1M344.2 50.6l.1 .1"/>
<path d="M344.3 50.9l-.1 .2M344.3 50.9h.1M344.3 50.7h.1M344.3 50.7v.2"/>
</g>
<path d="M291.3 167v4" fill="none" stroke="#000" stroke-width=".3" stroke-dasharray="3 1" stroke-linecap="butt"/>
<!-- layer: AXES -->
<g fill="none" stroke="#000" stroke-width=".45">
<path d="M63.4 138.9v.1M71.4 138.9v.1M123.7 138.6v.2M125.2 138.6v.2M129.3 138.6v.2M130.8 138.6v.2"/>
<circle cx="64.1" cy="39.2" r=".8"/>
<circle cx="70.7" cy="39.2" r=".8"/>
<circle cx="64.1" cy="44.8" r=".8"/>
<circle cx="70.7" cy="44.8" r=".8"/>
<circle cx="64.1" cy="88" r=".8"/>
<circle cx="64.1" cy="82.4" r=".8"/>
<circle cx="70.7" cy="82.4" r=".8"/>
<circle cx="70.7" cy="88" r=".8"/>
</g>
<!-- layer: STD_FH_DATUMS -->
<g fill="none" stroke="#000" stroke-width=".45">
<path d="M124.1 38.1h.7l.4 .7-.4 .6h-.7l-.4-.6zM129.7 38.1h.7l.4 .7-.4 .6h-.7l-.4-.6zM124.1 44.7h.7l.4 .6-.4 .7h-.7l-.4-.7zM129.7 44.7h.7l.4 .6-.4 .7h-.7l-.4-.7zM326.7 55.9h.1M327.2 55.5h.1M327.2 55.5l-.5 .4M356 69.4h.1M356.5 69h.1M356.5 69l-.5 .4M359.9 66.2h.1M359.9 66.2h-.1"/>
<path d="M360.4 65.7l-.5 .5M124.1 87.9h.7l.4 .6-.4 .7h-.7l-.4-.7zM124.1 81.3h.7l.4 .7-.4 .6h-.7l-.4-.6zM129.7 87.9h.7l.4 .6-.4 .7h-.7l-.4-.7zM129.7 81.3h.7l.4 .7-.4 .6h-.7l-.4-.6zM285.1 90.9l-.2 .1M285.1 90.8v.1M314.4 104.3l-.3 .2M314.4 104.3h.1M63.5 139v.8h.8M71.3 139v.8h-.8M123.7 139.3h.4"/>
<path d="M123.7 139.3h1.5M123.7 138.8v.5M124.1 139.3h.7M124.1 138.8v.5M124.8 139.3h.4M124.8 138.8v.5M125.2 138.8v.5M129.3 139.3h.4M129.3 139.3h1.5M129.3 138.8v.5M129.7 139.3h.7M129.7 138.8v.5"/>
<path d="M130.4 139.3h.4M130.4 138.8v.5M130.8 138.8v.5M279.1 169a4.7 4.7 0 0 0 0 3.3h2.3M279.1 169h2.3M281.4 165.7h-2.3a4.7 4.7 0 0 0 0 3.3M217.8 189.3h.1M217.8 184.3h.1"/>
<circle cx="64.1" cy="39.2" r=".64"/>
<circle cx="70.7" cy="39.2" r=".64"/>
<circle cx="124.4" cy="38.8" r=".61"/>
<circle cx="130" cy="38.8" r=".61"/>
<circle cx="64.1" cy="44.8" r=".64"/>
<circle cx="70.7" cy="44.8" r=".64"/>
<circle cx="124.4" cy="45.3" r=".61"/>
<circle cx="130" cy="45.3" r=".61"/>
<circle cx="64.1" cy="88" r=".64"/>
<circle cx="64.1" cy="82.4" r=".64"/>
<circle cx="70.7" cy="82.4" r=".64"/>
<circle cx="70.7" cy="88" r=".64"/>
<circle cx="124.4" cy="82" r=".61"/>
<circle cx="124.4" cy="88.5" r=".61"/>
<circle cx="130" cy="88.5" r=".61"/>
<circle cx="130" cy="82" r=".61"/>
</g>
<!-- layer: STD_FH_THREAD -->
<path d="M217.8 188.9h.4M217.8 184.7h.4" fill="none" stroke="#000" stroke-width=".3"/>
<path d="M218.2 184.7v4.2" fill="none" stroke="#000" stroke-width=".45"/>
<path d="M281.4 167v4M281.4 170.7h8M281.4 167.3h8M289.4 167.3v3.4" fill="none" stroke="#000" stroke-width=".3" stroke-dasharray="3 1" stroke-linecap="butt"/>
<g font-size="7.3">
<text x="93.2" y="10.1" transform="rotate(-180 93.2 10.1)">TKO_1200-200 Сборка</text>
<text x="326.8" y="246.4">TKO_1200-200 Сборка</text>
<text x="320.2" y="266.4">Тележка</text>
<text x="383.5" y="267">55,5</text>
</g>
<text font-size="6.6" x="403.6" y="266.8">1:1</text>
<g font-size="5.9">
<text x="194.1" y="15">B</text>
<text x="198.4" y="84.6">A</text>
<text x="153.7" y="114.7">B</text>
<text x="291.8" y="142.9">А-А</text>
<text x="199.1" y="161.3">В-В</text>
<text x="48.5" y="205.3">В</text>
<text x="109.2" y="206.5">А</text>
<text x="111" y="276.8">А</text>
<text x="44.7" y="285.3">В</text>
<text x="149.3" y="282.9">A</text>
<text x="380.1" y="286.5">ООО &quot;ПТО&quot;</text>
</g>
<g font-size="5.1">
<text x="196.6" y="15">(2:5)</text>
<text x="170.7" y="23.1">8</text>
<text x="233" y="22.5">11</text>
<text x="297.1" y="22.4">3</text>
<text x="344.6" y="22.9">6</text>
<text x="59.7" y="26.5">82</text>
<text x="68.7" y="26.5">0,2</text>
<text x="104" y="28.2">70</text>
<text x="112.7" y="28.2">0,2</text>
<text x="144.7" y="25.5" transform="rotate(-90 144.7 25.5)">0,2</text>
<text x="144.7" y="34.6" transform="rotate(-90 144.7 34.6)">82</text>
<text x="12.3" y="45.9" transform="rotate(-90 12.3 45.9)">Перв. примен.</text>
<text x="229.1" y="58.7" transform="rotate(-90 229.1 58.7)">85</text>
<text x="76.8" y="61.7" transform="rotate(-90 76.8 61.7)">0,2</text>
<text x="154.6" y="63.5">2</text>
<text x="76.8" y="70.3" transform="rotate(-90 76.8 70.3)">70</text>
<text x="181.8" y="82.9" transform="rotate(-90 181.8 82.9)">5</text>
<text x="160.9" y="88.4">10</text>
<text x="200.8" y="84.6">(4:25)</text>
<text x="226.4" y="89.4">5</text>
<text x="32.4" y="97.6">4</text>
<text x="94.1" y="101.8">2:25</text>
<text x="12.3" y="102.3" transform="rotate(-90 12.3 102.3)">Справ. №</text>
<text x="55.9" y="105.8">5</text>
<text x="250.2" y="109">9</text>
<text x="309.8" y="118.9">2:25</text>
<text x="81.3" y="124.7" transform="rotate(-90 81.3 124.7)">30</text>
<text x="265.1" y="142.7">12</text>
<text x="299.1" y="142.9">(2:5)</text>
<text x="154.6" y="144.7" transform="rotate(-90 154.6 144.7)">270*</text>
<text x="223.9" y="144.2">30</text>
<text x="206.6" y="161.3">(1:2)</text>
<text x="100.6" y="162.4">1</text>
<text x="177.1" y="164.2">14</text>
<text x="245.9" y="168.7">15</text>
<text x="12.3" y="175" transform="rotate(-90 12.3 175)">Подп. и дата</text>
<text x="104.7" y="184.8">850</text>
<text x="89.2" y="194.8">1080*</text>
<text x="300.8" y="197" transform="rotate(-90 300.8 197)">М10</text>
<text x="306" y="201.6" transform="rotate(-90 306 201.6)">16 отв.</text>
<text x="12.3" y="204.9" transform="rotate(-90 12.3 204.9)">Инв. № дубл.</text>
<text x="150.3" y="208">7</text>
<text x="234.1" y="216.8">1. H14, h14, .</text>
<text x="193.3" y="225">13</text>
<text x="234.1" y="222">2. Сварные швы выполнить по ГОСТ 5264-80 по контуру примыканя деталей.</text>
<text x="234.1" y="227.3">Катет сварных швов равен наименьшей из толщин свариваемых деталей</text>
<text x="12.3" y="229.8" transform="rotate(-90 12.3 229.8)">Взам. инв. №</text>
<text x="234.1" y="232.5">3. .Допускается собирать (сваривать) поз.4; 5; используя ось ТКО_1200-01 для соосности</text>
<text x="43.7" y="246.7" transform="rotate(-90 43.7 246.7)">704*</text>
<text x="150.2" y="254.4" transform="rotate(-90 150.2 254.4)">185</text>
<text x="12.3" y="260" transform="rotate(-90 12.3 260)">Подп. и дата</text>
<text x="12.3" y="289.9" transform="rotate(-90 12.3 289.9)">Инв. № подл.</text>
</g>
<g font-size="4.4">
<text x="369.2" y="256">Лит.</text>
<text x="384.1" y="256">Масса</text>
<text x="399.3" y="256">Масштаб</text>
<text x="230.6" y="261">Изм.</text>
<text x="238.2" y="261">Лист</text>
<text x="252.2" y="261">№ докум.</text>
<text x="273.9" y="261">Подп.</text>
<text x="286.3" y="261">Дата</text>
<text x="231.4" y="266">Pазраб.</text>
<text x="248.4" y="266">Муравьев</text>
<text x="231.4" y="271">Пров.</text>
<text x="231.4" y="276">Т.контр.</text>
<text x="231.4" y="281">Нач.отд.</text>
<text x="366.2" y="276">Лист</text>
<text x="379.4" y="276">1</text>
<text x="385.6" y="276">Листов</text>
<text x="405.4" y="276">1</text>
<text x="231.4" y="286">Н.контр.</text>
<text x="231.4" y="291">Утв.</text>
<text x="296.5" y="295.5">Копировал:</text>
<text x="349" y="295.5">Формат: А3</text>
</g>
<text font-size="3.4" x="285.6" y="265.7">09.01.24</text>
</svg>
